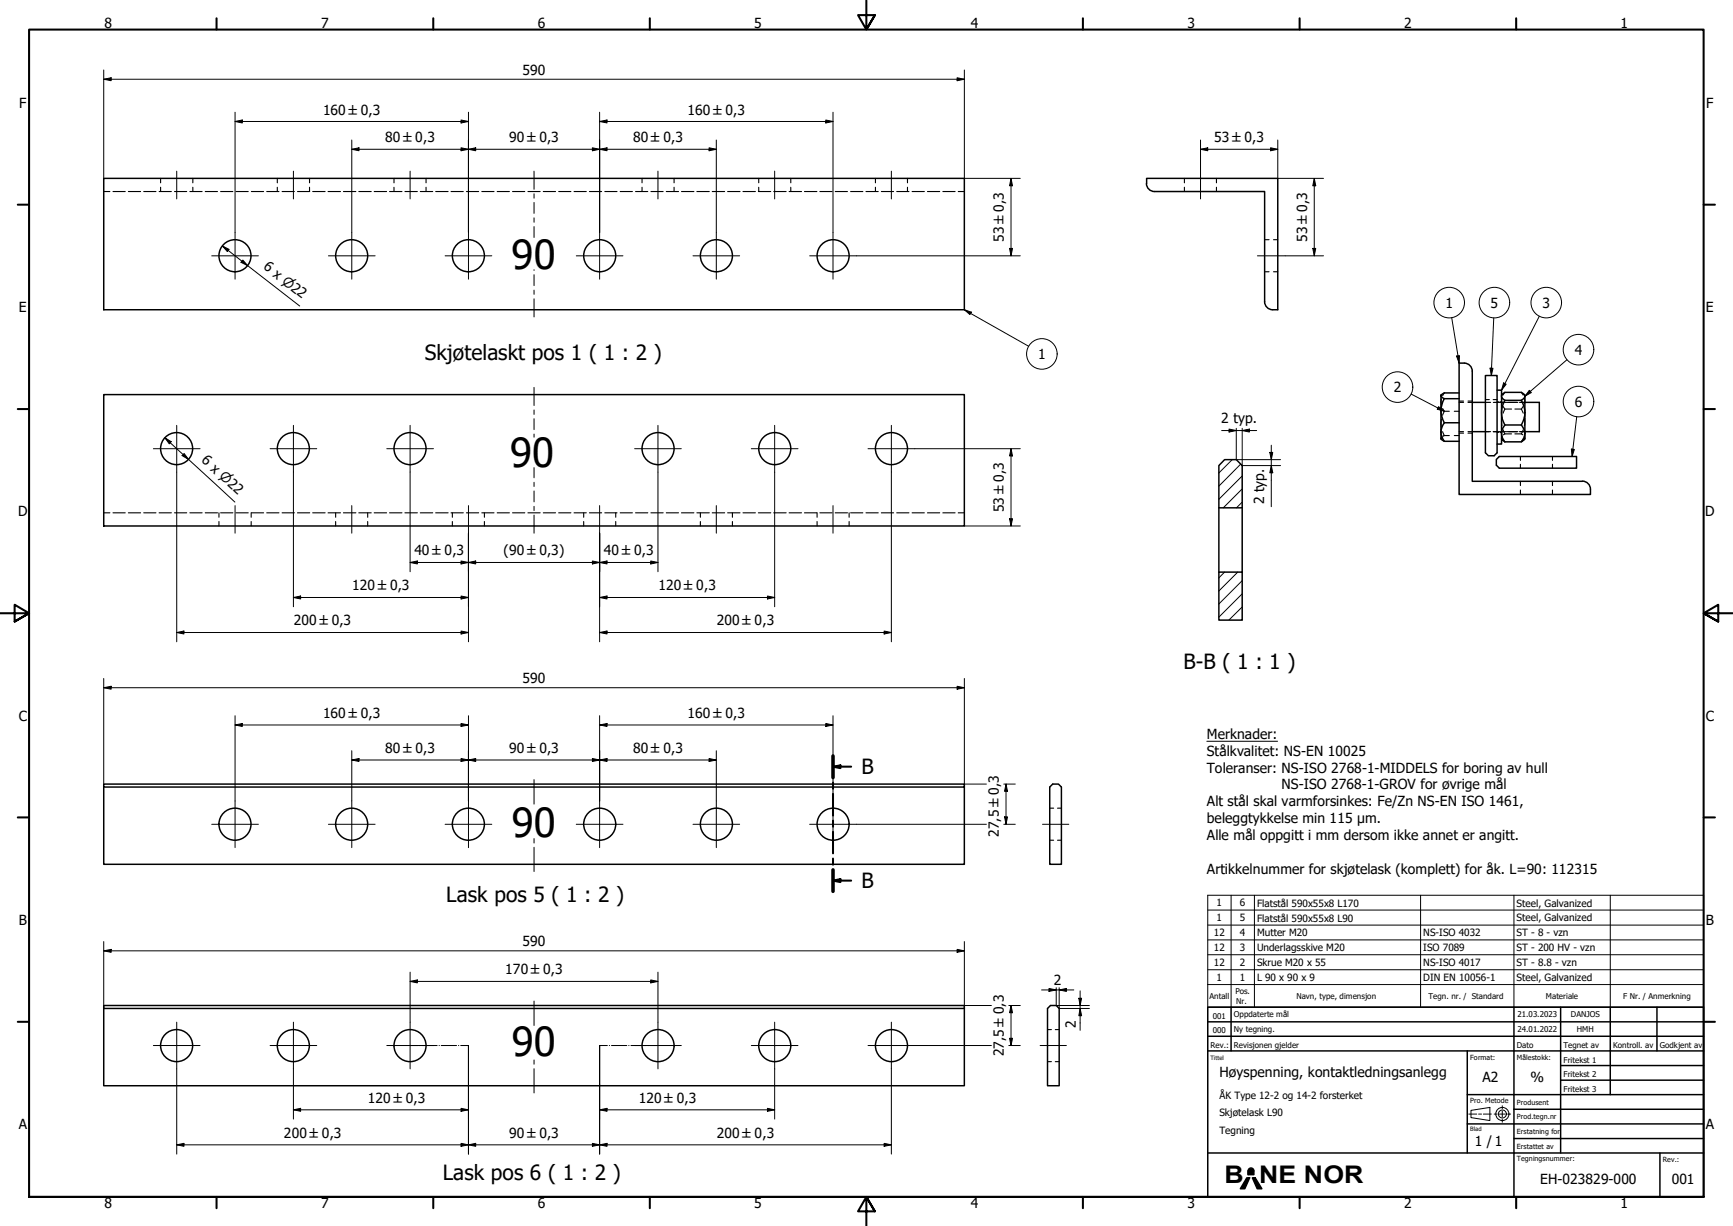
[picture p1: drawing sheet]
<svg xmlns="http://www.w3.org/2000/svg" width="594mm" height="420mm" viewBox="0 0 594 420" stroke-linecap="round" stroke-linejoin="round" font-family="sans-serif">
<!-- layer: Hatch (ISO) -->
<path d="M422.4 157.5l-4.6 4.6M425.3 159l-7.5 7.6M425.8 172.1l-1.9 1.9M425.8 167.6l-6.4 6.4M425.8 163.1l-8 8M419.8 196.1l-2 1.9M424.3 196.1l-6.5 6.4M425.8 199l-8 8M425.8 212.4v.1M425.8 208l-4.5 4.5M425.8 203.5l-8 8" fill="none" stroke="#000" stroke-width=".34"/>
<!-- layer: Hidden (ISO) -->
<g fill="none" stroke="#000" stroke-width=".38">
<path d="M35.6 65.6h2.1M38.7 65.6h4.2M44 65.6h4.2M49.3 65.6h4.2M54.5 65.6h4.2M55.1 61.1v1.6M55.1 64.2v1.4M59.8 65.6h4.2M65.1 65.6h4.2M66.1 61.1v1.6M66.1 64.2v1.4M70.4 65.6h4.1"/>
<path d="M75.6 65.6h4.2M80.9 65.6h4.2M86.2 65.6h4.2M91.4 65.6h4.2M95.1 61.1v1.6M95.1 64.2v1.4M96.7 65.6h4.2M102 65.6h4.2M106.1 61.1v1.6M106.1 64.2v1.4M107.2 65.6h4.2M112.5 65.6h4.2"/>
<path d="M117.7 65.6h4.3M123 65.6h4.3M128.3 65.6h4.2M133.5 65.6h4.3M135.1 61.1v1.6M135.1 64.2v1.4M138.8 65.6h4.3M144.1 65.6h4.2M146 61.1v1.6M146 64.2v1.4M149.4 65.6h4.2M154.6 65.6h4.2"/>
<path d="M159.9 65.6h4.2M165.2 65.6h4.2M170.4 65.6h4.2M175.7 65.6h4.2M181 65.6h4.2M186.2 65.6h4.2M191.5 65.6h4.2M196.8 65.6h4.2M202.1 65.6h4.1M207.3 65.6h4.2M212.6 65.6h4.2M217.9 65.6h4.2"/>
<path d="M220.1 61.1v1.6M220.1 64.2v1.4M223.1 65.6h4.2M228.4 65.6h4.2M231.1 61.1v1.6M231.1 64.2v1.4M233.6 65.6h4.3M238.9 65.6h4.2M244.2 65.6h4.2M249.4 65.6h4.3M254.7 65.6h4.3M260 65.6h4.2"/>
<path d="M260.1 61.1v1.6M260.1 64.2v1.4M265.2 65.6h4.3M270.5 65.6h4.3M271.1 61.1v1.6M271.1 64.2v1.4M275.8 65.6h4.2M281.1 65.6h4.1M286.3 65.6h4.2M291.6 65.6h4.2M296.9 65.6h4.2M300.1 61.1v1.6"/>
<path d="M300.1 64.2v1.4M302.1 65.6h4.2M307.4 65.6h4.2M311.1 61.1v1.6M311.1 64.2v1.4M312.7 65.6h4.2M317.9 65.6h4.2M323.2 65.6h4.2M328.5 65.6h2.1M406 61.1v1.6M406 64.2v1.4M417 61.1v1.6"/>
<path d="M417 64.2v1.4M433.5 82.1h1.5M433.5 93.1h1.5M436.6 82.1h1.4M436.6 93.1h1.4M494.2 136.7l-.2 1.1 .2 1.1M494.5 140l.6 .9-.6 1.4M495.1 134.7l-.6 .9M500.2 137.5h1.5M500.2 137.9h1.5M503.2 137.5h1.5M503.2 137.9h1.5"/>
<path d="M509.2 137.9h1.8M509.2 136.9h1.3M511.9 136.9h1.3M511.9 137.9h4.4M513.2 137.7h.5M514.2 137.7h.5M514.9 136.3l-.2 1 .2 1M515.3 139.3l.6 .9-.6 1.4M515.9 134.5l-.6 .9M516.4 137.9h3.9M520.9 137.9h1.8M521.5 134.5l.6 .9"/>
<path d="M522.1 139.3l-.6 .9 .7 1.4M522.5 136.3l.2 1-.2 1M494.1 150.5l.1 .1M494.2 143.7l-.2 1.4 .2 1.4M494.2 149.8l-.2 .6M494.5 147.9l.6 1.4-.4 .2M495.1 149.3h1.7M495.1 140.9h1.7M498.5 149.3h1.7M498.5 140.9h1.7M500.2 148.4h1.5M500.2 147.9h1.5"/>
<path d="M503.2 148.4h1.5M503.2 147.9h1.5M509.2 147.9h1.8M511.9 147.9h4.4M513.2 148.2h.5M514.2 148.2h.5M514.9 143v2.9M514.9 149.5l-.1 .8M514.9 150.6l.2 .3M515.3 147.3l.6 1.4-.5 .3M515.9 148.7h2.3M515.9 140.2h2.3"/>
<path d="M516.4 147.9h3.9M519.3 148.7h2.2M519.3 140.2h2.2M520.9 147.9h1.8M521.2 156.4v1.4M521.2 159.1v1.3M522.2 147.3l-.7 1.4 .5 .3M522.5 149.5l.2 .8M522.5 150.6l-.2 .3M522.5 143l.2 1.4-.2 1.5M532.2 156.4v1.4M532.2 159.1v1.3"/>
<path d="M35.6 175.7h2.1M38.7 175.7h4.2M44 175.7h4.2M49.3 175.7h4.2M54.5 175.7h4.2M59.8 175.7h4.2M65.1 175.7h4.2M70.4 175.7h4.1M75.1 175.7v1.6M75.1 178.7v1.6M75.6 175.7h4.2M80.9 175.7h4.2"/>
<path d="M86.1 178.7v1.6M90.4 175.7h-4.2l-.1 1.6M91.4 175.7h4.2M96.7 175.7h4.2M102 175.7h4.2M107.2 175.7h4.2M112.5 175.7h4.2M115.1 175.7v1.6M115.1 178.7v1.6M117.7 175.7h4.3M123 175.7h4.3M126 175.7v1.6"/>
<path d="M126 178.7v1.6M128.3 175.7h4.2M133.5 175.7h4.3M138.8 175.7h4.3M144.1 175.7h4.2M149.4 175.7h4.2M154.6 175.7h4.2M155.1 175.7v1.6M155.1 178.7v1.6M159.9 175.7h4.2M165.2 175.7h4.2M166.1 175.7v1.6"/>
<path d="M166.1 178.7v1.6M170.4 175.7h4.2M175.7 175.7h4.2M181 175.7h4.2M186.2 175.7h4.2M191.5 175.7h4.2M196.8 175.7h4.2M200.1 175.7v1.6M200.1 178.7v1.6M202.1 175.7h4.1M207.3 175.7h4.2M211.1 175.7v1.6"/>
<path d="M211.1 178.7v1.6M212.6 175.7h4.2M217.9 175.7h4.2M223.1 175.7h4.2M228.4 175.7h4.2M233.6 175.7h4.3M238.9 175.7h4.2M240.1 175.7v1.6M240.1 178.7v1.6M244.2 175.7h4.2M249.4 175.7h4.3M251.1 175.7v1.6"/>
<path d="M251.1 178.7v1.6M254.7 175.7h4.3M260 175.7h4.2M265.2 175.7h4.3M270.5 175.7h4.3M275.8 175.7h4.3v1.6M280.1 178.7v1.6M281.1 175.7h4.1M286.3 175.7h4.2M291.1 175.7v1.6M291.1 178.7v1.6M291.6 175.7h4.2"/>
<path d="M296.9 175.7h4.2M302.1 175.7h4.2M307.4 175.7h4.2M312.7 175.7h4.2M317.9 175.7h4.2M323.2 175.7h4.2M328.5 175.7h2.1M521.2 165v1.4M521.2 167.9v1.6M532.2 165v1.4M532.2 167.9v1.6M359.9 277h1.3"/>
<path d="M362.5 277h1.4M359.9 288h1.3M362.5 288h1.4M359.1 352.8h1.3M361.8 352.8h1.3M359.1 363.8h1.3M361.8 363.8h1.3"/>
</g>
<!-- layer: Visible (ISO) -->
<g fill="none" stroke="#000" stroke-width=".51">
<path d="M35.6 61.1h295v45.1h-295zM433.5 103.4a2.76 2.76 0 0 0 2.8 2.8h1.7v-45.1h-44.9a3.8 3.8 0 0 0 .9 3.9l1.8 .6h37.7v37.8M35.6 135.2h295v45.1h-295zM494.2 135.2l-.2 .2v15l1.1 .8M495.1 136.6h5.1M500.2 134.7h-5.1l-1.1 .7a1.02 1.02 0 0 0 1.1 1.2 8 8 0 0 0 0 8.3M504.7 137.9h4.5M509.2 128.7h4v26.5l-1 1h-2l-1-1zM513.2 133.7h1.5v18.5h-1.5M515.1 135l-.4 .4M515.9 137.2a1.39 1.39 0 0 1-1.2-1.4 1.39 1.39 0 0 1 1.2-1.3h5.6l.5 .3a1.09 1.09 0 0 1 .7 1 1.09 1.09 0 0 1-.7 1l-.5 .4M515.9 137.2a8.4 8.4 0 0 0 0 8.4"/>
<path d="M515.9 137.2h5.6M521.5 137.2a8 8 0 0 1 0 8.4M522.3 135l.4 .4v15l-1.2 1a4.1 4.1 0 0 0 0-5.8M522.7 137.9h5v10h-5M419.8 157.5h4l2 2.1v14.4h-8v-14.4zM495.1 144.9a5 5 0 0 0 0 6.3M495.1 144.9h5.1M495.1 151.2h5.1M504.7 147.9h4.5M513 157.5l1-1.1h26.4v4h-26.4l-1-1zM514.7 150.4l1.2 1M515.9 145.6a4.2 4.2 0 0 0 0 5.8"/>
<path d="M515.9 145.6h5.6M515.9 151.4h5.6M417.8 174v22.1M425.8 174v22.1M542.4 164.9a2.76 2.76 0 0 1 2.8 2.8M542.5 165h-37.8v-37.8a2.76 2.76 0 0 0-2.8-2.8h-1.7v45.1h45v-1.8M417.8 196.1h8v16.4h-8zM35.6 268.7h295v1h-295zM35.6 269.7v26.5h295v-26.5M359.9 269.7l1-1h1.9l1.1 1v26.5h-4zM35.6 344.6h295v1h-295zM35.6 345.6v26.5h295v-26.5"/>
<path d="M359.1 345.6l1-1h2l1 1v26.5h-4z"/>
<circle cx="80.6" cy="87.6" r="5.5"/>
<circle cx="120.6" cy="87.6" r="5.5"/>
<circle cx="160.6" cy="87.6" r="5.5"/>
<circle cx="205.6" cy="87.6" r="5.5"/>
<circle cx="245.6" cy="87.6" r="5.5"/>
<circle cx="285.6" cy="87.6" r="5.5"/>
<circle cx="60.5" cy="153.7" r="5.5"/>
<circle cx="100.6" cy="153.7" r="5.5"/>
<circle cx="140.6" cy="153.7" r="5.5"/>
<circle cx="225.6" cy="153.7" r="5.5"/>
<circle cx="265.6" cy="153.7" r="5.5"/>
<circle cx="305.6" cy="153.7" r="5.5"/>
<circle cx="80.6" cy="282.5" r="5.5"/>
<circle cx="120.6" cy="282.5" r="5.5"/>
<circle cx="160.6" cy="282.5" r="5.5"/>
<circle cx="205.6" cy="282.5" r="5.5"/>
<circle cx="245.6" cy="282.5" r="5.5"/>
<circle cx="285.6" cy="282.5" r="5.5"/>
<circle cx="60.5" cy="358.3" r="5.5"/>
<circle cx="100.6" cy="358.3" r="5.5"/>
<circle cx="140.6" cy="358.3" r="5.5"/>
<circle cx="225.6" cy="358.3" r="5.5"/>
<circle cx="265.6" cy="358.3" r="5.5"/>
<circle cx="305.6" cy="358.3" r="5.5"/>
</g>
<!-- layer: Hatch (ISO) -->
<g fill="#000">
<path d="M427.4 403.6h1l-1.7 3.8h-1.5z" fill-rule="evenodd"/>
<path d="M429.3 403.6h1l2.3 3.8h-1.6z" fill-rule="evenodd"/>
<path d="M428.3 400.5a1.02 1.02 0 0 1 1.5 .8v1.3h-1.9v-1.6z" fill-rule="evenodd"/>
</g>
<!-- layer: Symbol (ISO) -->
<g fill="none" stroke="#000" stroke-width=".34">
<path d="M330.6 106.2l2.4 .8-.5 .8zM330.6 106.2l22 12.5M497.6 108.9l2.6 15.5M512.1 108.9l-.9 19.8M527.7 108.4l-13 25.3M483.7 135l11.4 5.9M493.1 139.4l2 1.5-2.4-.6zM499.3 122l1-.1-.1 2.5zM510.8 126.2h1l-.6 2.5zM515.4 131.2l.9 .5-1.6 2zM524.3 133.8l.7 .7-2.3 1.3zM537.1 123.3l-14.4 12.5"/>
<path d="M538.7 153.9l1 .1-.8 2.4zM540.5 142.8l-1.6 13.6M413.7 254h24.3M414 311.9h170M414 317h170M422 306.8v38.4M430 306.8v38.4M487 306.8v38.4M519 306.8v38.4M552 306.8v38.4M414 337.4h170v-30.6h-170v38.4h170v-7.8M414 322.1h170"/>
<path d="M414 327.2h170M414 332.3h170"/>
<circle cx="496.8" cy="103.7" r="5.2"/>
<circle cx="512.3" cy="103.7" r="5.2"/>
<circle cx="530.1" cy="103.7" r="5.2"/>
<circle cx="541.1" cy="119.8" r="5.2"/>
<circle cx="357.2" cy="121.3" r="5.2"/>
<circle cx="479.1" cy="132.7" r="5.2"/>
<circle cx="541.1" cy="137.6" r="5.2"/>
</g>
<!-- layer: Section Line (ISO) -->
<path d="M285.6 259.1v7.4M285.6 262.7l2.5-.4v.9zM285.6 268.2v2.1M285.6 272.1v7.4M285.6 262.7h6.2M285.6 281.2v2.1M285.6 285.1v7.4M285.6 294.2v2.1M285.6 298.1v7.4M285.6 301.8l2.5-.5v1zM285.6 301.8h6.2" fill="none" stroke="#000" stroke-width=".7"/>
<path d="M285.6 259.1v7.4M285.6 298.1v7.4" fill="none" stroke="#000" stroke-width="1.2"/>
<g fill="#000">
<path d="M285.6 262.7l2.5-.4v.9z" fill-rule="evenodd"/>
<path d="M285.6 301.8l2.5-.5v1z" fill-rule="evenodd"/>
</g>
<!-- layer: Border (ISO) -->
<g fill="none" stroke="#000" stroke-width=".7">
<path d="M74.2 6.3v3.8M148.5 6.3v3.8M222.8 6.3v3.8M297 .2v9.9l-2.9-4.9h5.8l-2.9 4.9 2.9-4.9M371.2 6.3v3.8M445.5 6.3v3.8M519.7 6.3v3.8M6.1 70.1h3.9M584 70.1h3.9M6.1 140.2h3.9M584 140.2h3.9M0 210.2h10l-5-3v5.8l5-2.8-5 2.8"/>
<path d="M594 210.2h-10l5-3v5.8l-5-2.8 5 2.8M6.1 280.1h3.9M584 280.1h3.9M6.1 350.2h3.9M584 350.2h3.9M10 410.2v-400.1h574v400.1h-574h574M74.2 410.2v3.9M148.5 410.2v3.9M222.8 410.2v3.9M299.9 415.1l-2.9-4.9 2.9 4.9h-5.8l2.9-4.9v10M371.2 410.2v3.9M445.5 410.2v3.9"/>
<path d="M519.7 410.2v3.9"/>
</g>
<!-- layer: Title (ISO) -->
<g fill="none" stroke="#000" stroke-width=".51">
<path d="M414 345.2h170v65h-170zM414 355.1h170M414 350.2h170M422 345.2v15M519 345.2v65M535 345.2v49.9M552 345.2v29.9M568 345.2v15M414 360.2h170M503 375.1h81M503 360.2v34.9M535 365.2h49"/>
<path d="M535 370.2h49M414 395.1h170M503 385.2h81M519 380.2h65M519 390.2h65M569 395.1v15.1M427.4 403.6h1l-1.7 3.8h-1.5zM427.9 401.3a.98 .98 0 0 1 .9-1 .98 .98 0 0 1 1 1M429.3 403.6h1l2.3 3.8h-1.6zM429.8 401.3v1.3h-1.9v-1.3v1.3"/>
</g>
<g fill="none" stroke="#000" stroke-width=".34">
<path d="M515 378.9v1.1M503.5 381.8h2.7M504.3 380.5l6.4-1v4.5l-6.4-1zM506.9 381.8h1M508.5 381.8h2.7M512.2 381.8h1M514 381.8h2M515 380.8v2M515 383.6v1M516.8 381.8h1"/>
<circle cx="515" cy="381.8" r="2.25"/>
<circle cx="515" cy="381.8" r="1.37"/>
</g>
<!-- layer: Sketch Geometry (ISO) -->
<g fill="none" stroke="#000" stroke-width=".34">
<path d="M140.6 358.3h2.6M143.8 358.3h.2M144.6 358.3h5.3M150.5 358.3h.1M151.3 358.3h5.2M157.2 358.3h.1M157.9 358.3h2.7M205.5 358.3h2.7M208.9 358.3h.1M209.6 358.3h5.3M215.5 358.3h.1M216.3 358.3h5.3"/>
<path d="M222.2 358.3h.1M222.9 358.3h2.7"/>
</g>
<!-- layer: Centerline (ISO) -->
<g fill="none" stroke="#000" stroke-width=".34">
<path d="M60.6 58.7v9.5M100.6 58.7v9.5M140.6 58.7v9.5M183.1 58.7v6.2M225.6 58.7v9.5M265.6 58.7v9.5M305.6 58.7v9.5M411.5 58.7v9.5M183.1 66.4v1.5M183.1 69.4v3.7M183.1 74.7v1.5M183.1 77.6v3.8"/>
<path d="M183.1 92.4v.3M183.1 94.1v3.8M183.1 99.4v1.5M431 87.7h9.6M183.1 102.4v6.2M183.1 132.8v6.2M183.1 140.5v1.5M183.1 143.5v3.7M183.1 148.8v1M80.6 173.3v9.4M120.6 173.3v9.4M160.6 173.3v9.4"/>
<path d="M183.1 160.3v3.4M183.1 165.3v1.4M183.1 168.3v3.7M183.1 173.5v1.5M183.1 176.5v6.2M205.5 173.3v9.4M245.6 173.3v9.4M285.6 173.3v9.4M183.1 267.2v8.4M183.1 287.4v1.5M183.1 290.4v8.3M357.4 282.5h9"/>
<path d="M183.1 343.1v8.4M356.6 358.3h9M183.1 363.3v1.4M183.1 366.2v8.4"/>
</g>
<!-- layer: Center Mark (ISO) -->
<g fill="none" stroke="#000" stroke-width=".34">
<path d="M80.6 79.7v16M120.6 79.7v16M160.6 79.7v16M205.5 79.7v16M245.6 79.7v16M285.6 79.7v16M72.6 87.7h16M112.6 87.7h16M152.6 87.7h16M197.5 87.7h16.1M237.6 87.7h16M277.6 87.7h16"/>
<path d="M52.6 153.8h16M60.6 145.8v16M92.6 153.8h16M100.6 145.8v16M132.6 153.8h16M140.6 145.8v16M217.6 153.8h16M225.6 145.8v16M257.6 153.8h16M265.6 145.8v16M297.6 153.8h16M305.6 145.8v16"/>
<path d="M80.6 274.5v16M120.6 274.5v16M160.6 274.5v16M205.5 274.5v16M245.6 274.5v16M285.6 274.5v16M72.6 282.5h16M112.6 282.5h16M152.6 282.5h16M197.5 282.5h16.1M237.6 282.5h16M277.6 282.5h16"/>
<path d="M52.6 358.3h16M60.6 350.3v16M92.6 358.3h16M100.6 350.3v16M132.6 358.3h16M140.6 350.3v16M217.6 358.3h16M225.6 350.3v16M257.6 358.3h16M265.6 350.3v16M297.6 358.3h16M305.6 350.3v16"/>
</g>
<!-- layer: Dimension (ISO) -->
<g fill="none" stroke="#000" stroke-width=".34">
<path d="M35.6 27.2l2.5-.6v1.1zM35.6 27.2h295M35.6 24v37.1M80.6 38.5v41.2M160.6 38.5v41.2M205.5 38.5v41.2M285.6 38.5v41.2M328.1 26.6l2.5 .6-2.5 .5zM330.6 24v37.1h19.2M80.6 41.6l2.5-.5v1zM80.6 41.6h80M120.6 51.2l2.5-.5v1z"/>
<path d="M120.6 51.2h125M120.6 48v31.7M158.1 50.7l2.5 .5-2.5 .5zM158.1 41.1l2.5 .5-2.5 .5zM160.6 51.2l2.5-.5v1zM203.1 50.7l2.4 .5-2.4 .5zM205.5 51.2l2.6-.5v1zM205.5 41.6l2.6-.5v1zM205.5 41.6h80.1M243.1 50.7l2.5 .5-2.5 .5zM245.6 48v31.7M283.1 41.1l2.5 .5-2.5 .5z"/>
<path d="M411.5 51.2l2.5-.5v1zM411.5 51.2h26.5M411.5 48v10.7M435.5 50.7l2.5 .5-2.5 .5zM438 48v13.1h15.7M346.6 61.1l.5 2.6h-1zM346.6 61.1v26.6M450.5 61.1l.5 2.6h-1zM450.5 61.1v26.6M76.3 84.3l2.2 1.1-.6 .8zM76.3 84.3l26.4 20.6M83.2 89.1l1.7 1.9-2.3-1.1z"/>
<path d="M293.6 87.7h56.2M346.1 85.1h1l-.5 2.6zM440.6 87.7h13.1M450 85.1h1l-.5 2.6zM56.5 150l2.2 1.4-.7 .7zM56.5 150l24 22.1M62.4 156.1l.7-.7 1.5 2.1zM313.6 153.8h36.2M346.6 153.8l.5 2.5h-1zM346.6 153.8v26.5M418.8 147.6h12M421.3 147l2.5 .6-2.5 .5z"/>
<path d="M423.8 146.8v10.7h15.2M425.8 147.6l2.5-.6v1.1zM425.8 146.8v12.8h13.2M435.3 155h1l-.5 2.5zM435.8 159.6l.5 2.4h-1zM435.8 152.6v21.1M60.6 161.8v58.1M100.6 161.8v46.1M140.6 161.8v34.1M225.6 161.8v34.1M265.6 161.8v46.1M305.6 161.8v58.1"/>
<path d="M346.1 177.8h1l-.5 2.5zM140.6 192.8l2.5-.5v1zM140.6 192.8h85M158.1 192.3l2.5 .5-2.5 .5zM160.6 192.8l2.5-.5v1zM160.6 182.7v37.2M203.1 192.3l2.4 .5-2.4 .5zM205.5 192.8l2.6-.5v1zM205.5 182.7v37.2M223.1 192.3l2.5 .5-2.5 .5zM330.6 180.3h19.2M60.6 216.8l2.5-.5v1z"/>
<path d="M60.6 216.8h100M100.6 204.8l2.5-.5v1zM100.6 204.8h60M158.1 204.3l2.5 .5-2.5 .5zM158.1 216.3l2.5 .5-2.5 .5zM205.5 204.8l2.6-.5v1zM205.5 216.8l2.6-.5v1zM205.5 204.8h60.1M205.5 216.8h100.1M263.1 204.3l2.5 .5-2.5 .5zM303.1 216.3l2.5 .5-2.5 .5zM35.6 235.7l2.5-.5v1z"/>
<path d="M35.6 232.5v36.2M35.6 235.7h295M328.1 235.2l2.5 .5-2.5 .5zM330.6 232.5v37.2M80.6 248.5l2.5-.6v1.1zM80.6 245.3v29.2M80.6 248.5h80M120.6 257.3v17.2M158.1 259.9l2.5 .6-2.5 .5zM158.1 247.9l2.5 .6-2.5 .5zM160.6 245.3v29.2M203.1 259.9l2.4 .6-2.4 .5z"/>
<path d="M205.5 248.5l2.6-.6v1.1zM205.5 245.3v29.2M205.5 248.5h80.1M243.1 259.9l2.5 .6-2.5 .5zM245.6 257.3v17.2M283.1 247.9l2.5 .6-2.5 .5zM285.6 245.3v29.2M120.6 260.5l2.5-.6v1.1zM120.6 260.5h125M160.6 260.5l2.5-.6v1.1zM205.5 260.5l2.6-.6v1.1zM330.6 268.7h7.5"/>
<path d="M344.1 268.7h3.9M344.4 280h1l-.5 2.5zM344.9 268.7l.5 2.5h-1zM344.9 268.7v13.8M293.6 282.5h44.5M344.1 282.5h3.9M35.6 325.9l2.5-.5v1zM35.6 322.7v21.9M35.6 325.9h295M140.6 336.3l2.5-.5v1zM140.6 333.2v17.1M140.6 336.3h85"/>
<path d="M223.1 335.8l2.5 .5-2.5 .5zM225.6 333.2v17.1M328.1 325.4l2.5 .5-2.5 .5zM330.6 322.7v21.9h9.3M357.1 339.3h11M359.6 338.8l2.5 .5-2.5 .5zM362.1 338.5v6.1h11.3M363.1 339.3l2.5-.5v1zM363.1 338.5v7.1h10.3M370.3 339.6v13.5M160.6 358.3v37.2M205.5 358.3v37.2"/>
<path d="M313.6 358.3h26.3M345.8 344.6h4M345.8 358.3h4M346.1 355.8h1l-.5 2.5zM346.6 344.6l.5 2.5h-1zM346.6 344.6v13.7M369.8 342.1h1l-.5 2.5zM370.3 345.6l.5 2.5h-1zM60.6 366.3v29.2M100.6 366.3v17.2M158.1 379.8l2.5 .5-2.5 .6zM263.1 379.8l2.5 .5-2.5 .6z"/>
<path d="M265.6 366.3v17.2M305.6 366.3v29.2M60.6 392.3l2.5-.5v1.1zM60.6 392.3h245M100.6 380.3l2.5-.5v1.1zM100.6 380.3h60M158.1 391.8l2.5 .5-2.5 .6zM160.6 392.3l2.5-.5v1.1zM203.1 391.8l2.4 .5-2.4 .6zM205.5 380.3l2.6-.5v1.1zM205.5 392.3l2.6-.5v1.1zM205.5 380.3h60.1"/>
<path d="M303.1 391.8l2.5 .5-2.5 .6z"/>
</g>
<g fill="#000">
<path d="M35.6 27.2l2.5-.6v1.1z" fill-rule="evenodd"/>
<path d="M328.1 26.6l2.5 .6-2.5 .5z" fill-rule="evenodd"/>
<path d="M80.6 41.6l2.5-.5v1z" fill-rule="evenodd"/>
<path d="M120.6 51.2l2.5-.5v1z" fill-rule="evenodd"/>
<path d="M158.1 50.7l2.5 .5-2.5 .5z" fill-rule="evenodd"/>
<path d="M158.1 41.1l2.5 .5-2.5 .5z" fill-rule="evenodd"/>
<path d="M160.6 51.2l2.5-.5v1z" fill-rule="evenodd"/>
<path d="M203.1 50.7l2.4 .5-2.4 .5z" fill-rule="evenodd"/>
<path d="M205.5 51.2l2.6-.5v1z" fill-rule="evenodd"/>
<path d="M205.5 41.6l2.6-.5v1z" fill-rule="evenodd"/>
<path d="M243.1 50.7l2.5 .5-2.5 .5z" fill-rule="evenodd"/>
<path d="M283.1 41.1l2.5 .5-2.5 .5z" fill-rule="evenodd"/>
<path d="M411.5 51.2l2.5-.5v1z" fill-rule="evenodd"/>
<path d="M435.5 50.7l2.5 .5-2.5 .5z" fill-rule="evenodd"/>
<path d="M346.6 61.1l.5 2.6h-1z" fill-rule="evenodd"/>
<path d="M450.5 61.1l.5 2.6h-1z" fill-rule="evenodd"/>
<path d="M76.3 84.3l2.2 1.1-.6 .8z" fill-rule="evenodd"/>
<path d="M83.2 89.1l1.7 1.9-2.3-1.1z" fill-rule="evenodd"/>
<path d="M346.1 85.1h1l-.5 2.6z" fill-rule="evenodd"/>
<path d="M450 85.1h1l-.5 2.6z" fill-rule="evenodd"/>
<path d="M56.5 150l2.2 1.4-.7 .7z" fill-rule="evenodd"/>
<path d="M62.4 156.1l.7-.7 1.5 2.1z" fill-rule="evenodd"/>
<path d="M346.6 153.8l.5 2.5h-1z" fill-rule="evenodd"/>
<path d="M421.3 147l2.5 .6-2.5 .5z" fill-rule="evenodd"/>
<path d="M425.8 147.6l2.5-.6v1.1z" fill-rule="evenodd"/>
<path d="M435.3 155h1l-.5 2.5z" fill-rule="evenodd"/>
<path d="M346.1 177.8h1l-.5 2.5z" fill-rule="evenodd"/>
<path d="M435.8 159.6l.5 2.4h-1z" fill-rule="evenodd"/>
<path d="M140.6 192.8l2.5-.5v1z" fill-rule="evenodd"/>
<path d="M158.1 192.3l2.5 .5-2.5 .5z" fill-rule="evenodd"/>
<path d="M160.6 192.8l2.5-.5v1z" fill-rule="evenodd"/>
<path d="M203.1 192.3l2.4 .5-2.4 .5z" fill-rule="evenodd"/>
<path d="M205.5 192.8l2.6-.5v1z" fill-rule="evenodd"/>
<path d="M223.1 192.3l2.5 .5-2.5 .5z" fill-rule="evenodd"/>
<path d="M60.6 216.8l2.5-.5v1z" fill-rule="evenodd"/>
<path d="M100.6 204.8l2.5-.5v1z" fill-rule="evenodd"/>
<path d="M158.1 204.3l2.5 .5-2.5 .5z" fill-rule="evenodd"/>
<path d="M158.1 216.3l2.5 .5-2.5 .5z" fill-rule="evenodd"/>
<path d="M205.5 204.8l2.6-.5v1z" fill-rule="evenodd"/>
<path d="M205.5 216.8l2.6-.5v1z" fill-rule="evenodd"/>
<path d="M263.1 204.3l2.5 .5-2.5 .5z" fill-rule="evenodd"/>
<path d="M303.1 216.3l2.5 .5-2.5 .5z" fill-rule="evenodd"/>
<path d="M35.6 235.7l2.5-.5v1z" fill-rule="evenodd"/>
<path d="M328.1 235.2l2.5 .5-2.5 .5z" fill-rule="evenodd"/>
<path d="M80.6 248.5l2.5-.6v1.1z" fill-rule="evenodd"/>
<path d="M120.6 260.5l2.5-.6v1.1z" fill-rule="evenodd"/>
<path d="M158.1 247.9l2.5 .6-2.5 .5z" fill-rule="evenodd"/>
<path d="M160.6 260.5l2.5-.6v1.1z" fill-rule="evenodd"/>
<path d="M205.5 260.5l2.6-.6v1.1z" fill-rule="evenodd"/>
<path d="M205.5 248.5l2.6-.6v1.1z" fill-rule="evenodd"/>
<path d="M283.1 247.9l2.5 .6-2.5 .5z" fill-rule="evenodd"/>
<path d="M158.1 259.9l2.5 .6-2.5 .5z" fill-rule="evenodd"/>
<path d="M203.1 259.9l2.4 .6-2.4 .5z" fill-rule="evenodd"/>
<path d="M243.1 259.9l2.5 .6-2.5 .5z" fill-rule="evenodd"/>
<path d="M344.4 280h1l-.5 2.5z" fill-rule="evenodd"/>
<path d="M344.9 268.7l.5 2.5h-1z" fill-rule="evenodd"/>
<path d="M35.6 325.9l2.5-.5v1z" fill-rule="evenodd"/>
<path d="M140.6 336.3l2.5-.5v1z" fill-rule="evenodd"/>
<path d="M223.1 335.8l2.5 .5-2.5 .5z" fill-rule="evenodd"/>
<path d="M328.1 325.4l2.5 .5-2.5 .5z" fill-rule="evenodd"/>
<path d="M359.6 338.8l2.5 .5-2.5 .5z" fill-rule="evenodd"/>
<path d="M363.1 339.3l2.5-.5v1z" fill-rule="evenodd"/>
<path d="M346.1 355.8h1l-.5 2.5z" fill-rule="evenodd"/>
<path d="M346.6 344.6l.5 2.5h-1z" fill-rule="evenodd"/>
<path d="M369.8 342.1h1l-.5 2.5z" fill-rule="evenodd"/>
<path d="M370.3 345.6l.5 2.5h-1z" fill-rule="evenodd"/>
<path d="M100.6 380.3l2.5-.5v1.1z" fill-rule="evenodd"/>
<path d="M205.5 380.3l2.6-.5v1.1z" fill-rule="evenodd"/>
<path d="M60.6 392.3l2.5-.5v1.1z" fill-rule="evenodd"/>
<path d="M158.1 379.8l2.5 .5-2.5 .6z" fill-rule="evenodd"/>
<path d="M158.1 391.8l2.5 .5-2.5 .6z" fill-rule="evenodd"/>
<path d="M160.6 392.3l2.5-.5v1.1z" fill-rule="evenodd"/>
<path d="M203.1 391.8l2.4 .5-2.4 .6z" fill-rule="evenodd"/>
<path d="M205.5 392.3l2.6-.5v1.1z" fill-rule="evenodd"/>
<path d="M263.1 379.8l2.5 .5-2.5 .6z" fill-rule="evenodd"/>
<path d="M303.1 391.8l2.5 .5-2.5 .6z" fill-rule="evenodd"/>
</g>
<!-- layer: Symbol (ISO) -->
<g fill="#000">
<path d="M330.6 106.2l2.4 .8-.5 .8z" fill-rule="evenodd"/>
<path d="M499.3 122l1-.1-.1 2.5z" fill-rule="evenodd"/>
<path d="M510.8 126.2h1l-.6 2.5z" fill-rule="evenodd"/>
<path d="M515.4 131.2l.9 .5-1.6 2z" fill-rule="evenodd"/>
<path d="M524.3 133.8l.7 .7-2.3 1.3z" fill-rule="evenodd"/>
<path d="M493.1 139.4l2 1.5-2.4-.6z" fill-rule="evenodd"/>
<path d="M538.7 153.9l1 .1-.8 2.4z" fill-rule="evenodd"/>
</g>
<g font-size="13.7">
<text x="175.4" y="92.2">90</text>
<text x="174.9" y="160.1">90</text>
<text x="175.5" y="286.7">90</text>
<text x="175.5" y="361.9">90</text>
</g>
<text font-size="8.3" x="419.8" y="405.4">B NE NOR</text>
<g font-size="7.2">
<text x="145.6" y="123.2">Skjøtelaskt pos 1 ( 1 : 2 )</text>
<text x="405.7" y="229.2">B-B ( 1 : 1 )</text>
<text x="295.3" y="265.4">B</text>
<text x="295.3" y="304.4">B</text>
<text x="153" y="309">Lask pos 5 ( 1 : 2 )</text>
<text x="151.8" y="404.5">Lask pos 6 ( 1 : 2 )</text>
</g>
<g font-size="4.8">
<text x="35.8" y="9.8">8</text>
<text x="110" y="9.8">7</text>
<text x="184.3" y="9.8">6</text>
<text x="258.6" y="9.8">5</text>
<text x="332.8" y="9.8">4</text>
<text x="407" y="9.8">3</text>
<text x="481.3" y="9.8">2</text>
<text x="555.6" y="9.8">1</text>
<text x="179.1" y="25.6">590</text>
<text x="6.6" y="36.9">F</text>
<text x="110.7" y="39.3">160 ±0,3</text>
<text x="235.7" y="39.3">160 ±0,3</text>
<text x="584.9" y="36.9">F</text>
<text x="132" y="48.7">80 ±0,3</text>
<text x="174.6" y="48.7">90 ±0,3</text>
<text x="217" y="48.7">80 ±0,3</text>
<text x="416.2" y="48.7">53 ±0,3</text>
<text x="344.2" y="83" transform="rotate(-90 344.2 83)">53 ±0,3</text>
<text x="448.1" y="83" transform="rotate(-90 448.1 83)">53 ±0,3</text>
<text x="90" y="92" transform="rotate(38 90 92)">6 x ⌀22</text>
<text x="6.5" y="106.9">E</text>
<text x="495.5" y="105.5">1</text>
<text x="511" y="105.5">5</text>
<text x="528.8" y="105.5">3</text>
<text x="584.8" y="106.9">E</text>
<text x="355.9" y="123">1</text>
<text x="539.8" y="121.6">4</text>
<text x="477.8" y="134.5">2</text>
<text x="539.8" y="139.4">6</text>
<text x="418.7" y="145.1">2 typ.</text>
<text x="68.9" y="158.2" transform="rotate(43 68.9 158.2)">6 x ⌀22</text>
<text x="433.3" y="172.9" transform="rotate(-90 433.3 172.9)">2 typ.</text>
<text x="6.2" y="176.9">D</text>
<text x="344.2" y="175.6" transform="rotate(-90 344.2 175.6)">53 ±0,3</text>
<text x="584.5" y="176.9">D</text>
<text x="142" y="190.4">40 ±0,3</text>
<text x="172.7" y="190.3">(90 ±0,3)</text>
<text x="207" y="190.4">40 ±0,3</text>
<text x="120.7" y="202.4">120 ±0,3</text>
<text x="225.7" y="202.4">120 ±0,3</text>
<text x="100.7" y="214.4">200 ±0,3</text>
<text x="245.7" y="214.4">200 ±0,3</text>
<text x="179.1" y="234.1">590</text>
<text x="6.4" y="246.9">C</text>
<text x="110.7" y="246">160 ±0,3</text>
<text x="235.7" y="246">160 ±0,3</text>
<text x="584.7" y="246.9">C</text>
<text x="413.7" y="253.3">Merknader:</text>
<text x="132" y="258">80 ±0,3</text>
<text x="174.5" y="258">90 ±0,3</text>
<text x="217" y="258">80 ±0,3</text>
<text x="413.7" y="259.1">Stålkvalitet: NS-EN 10025</text>
<text x="413.7" y="264.8">Toleranser: NS-ISO 2768-1-MIDDELS for boring av hull</text>
<text x="439.3" y="270.6">NS-ISO 2768-1-GROV for øvrige mål</text>
<text x="413.7" y="276.3">Alt stål skal varmforsinkes: Fe/Zn NS-EN ISO 1461,</text>
<text x="342.5" y="286.8" transform="rotate(-90 342.5 286.8)">27,5 ±0,3</text>
<text x="413.7" y="282.1">beleggtykkelse min 115 µm.</text>
<text x="413.7" y="287.8">Alle mål oppgitt i mm dersom ikke annet er angitt.</text>
<text x="413.7" y="299.4">Artikkelnummer for skjøtelask (komplett) for åk. L=90: 112315</text>
<text x="6.4" y="316.9">B</text>
<text x="584.7" y="316.9">B</text>
<text x="179.1" y="324.3">590</text>
<text x="173.2" y="333.9">170 ±0,3</text>
<text x="361.3" y="337.7">2</text>
<text x="368.7" y="352.3" transform="rotate(-90 368.7 352.3)">2</text>
<text x="344.2" y="362.1" transform="rotate(-90 344.2 362.1)">27,5 ±0,3</text>
<text x="418" y="369.2">Høyspenning, kontaktledningsanlegg</text>
<text x="508.3" y="370.9">A2</text>
<text x="524.6" y="370.9">%</text>
<text x="126.1" y="377.9">120 ±0,3</text>
<text x="218.9" y="377.9">120 ±0,3</text>
<text x="6.4" y="386.9">A</text>
<text x="97.3" y="389.9">200 ±0,3</text>
<text x="174.5" y="389.9">90 ±0,3</text>
<text x="245.7" y="389.9">200 ±0,3</text>
<text x="584.7" y="386.9">A</text>
<text x="505.5" y="392.9">1 / 1</text>
<text x="527.9" y="405.9">EH-023829-000</text>
<text x="573.1" y="405.9">001</text>
<text x="35.8" y="414.1">8</text>
<text x="110" y="414.1">7</text>
<text x="184.3" y="414.1">6</text>
<text x="258.6" y="414.1">5</text>
<text x="332.8" y="414.1">4</text>
<text x="407" y="414.1">3</text>
<text x="481.3" y="414.1">2</text>
<text x="555.6" y="414.1">1</text>
</g>
<g font-size="3.4">
<text x="417.1" y="310.6">1</text>
<text x="425.1" y="310.6">6</text>
<text x="430.9" y="310.8">Flatstål 590x55x8 L170</text>
<text x="519.9" y="310.7">Steel, Galvanized</text>
<text x="417.1" y="315.7">1</text>
<text x="425.1" y="315.7">5</text>
<text x="430.9" y="315.9">Flatstål 590x55x8 L90</text>
<text x="519.9" y="315.8">Steel, Galvanized</text>
<text x="416.1" y="320.8">12</text>
<text x="425.1" y="320.8">4</text>
<text x="430.9" y="320.8">Mutter M20</text>
<text x="487.9" y="320.8">NS-ISO 4032</text>
<text x="519.9" y="320.8">ST - 8 - vzn</text>
<text x="416.1" y="325.9">12</text>
<text x="425.1" y="325.9">3</text>
<text x="430.9" y="326">Underlagsskive M20</text>
<text x="487.9" y="325.9">ISO 7089</text>
<text x="519.9" y="325.9">ST - 200 HV - vzn</text>
<text x="416.1" y="331.1">12</text>
<text x="425.1" y="331.1">2</text>
<text x="430.9" y="331.1">Skrue M20 x 55</text>
<text x="487.9" y="331.1">NS-ISO 4017</text>
<text x="519.9" y="331.1">ST - 8.8 - vzn</text>
<text x="417.1" y="336.1">1</text>
<text x="425.1" y="336.1">1</text>
<text x="430.9" y="336.1">L 90 x 90 x 9</text>
<text x="487.9" y="336.1">DIN EN 10056-1</text>
<text x="519.9" y="336.1">Steel, Galvanized</text>
<text x="418" y="376.5">ÅK Type 12-2 og 14-2 forsterket</text>
<text x="418" y="382.4">Skjøtelask L90</text>
<text x="418" y="388.5">Tegning</text>
</g>
<g font-size="2.7">
<text x="423.5" y="340.7">Pos.</text>
<text x="414.6" y="342.3">Antall</text>
<text x="423.7" y="344">Nr.</text>
<text x="444.4" y="342.3">Navn, type, dimensjon</text>
<text x="489.7" y="342.3">Tegn. nr. / Standard</text>
<text x="530" y="342.3">Materiale</text>
<text x="556.4" y="342.3">F Nr. / Anmerkning</text>
<text x="415.7" y="349.1">001</text>
<text x="423" y="353.6">Ny tegning.</text>
<text x="423" y="348.6">Oppdaterte mål</text>
<text x="520.2" y="353.7">24.01.2022</text>
<text x="520.2" y="348.7">21.03.2023</text>
<text x="538.5" y="348.7">DANJOS</text>
<text x="540.6" y="353.7">HMH</text>
<text x="415" y="359.1">Rev.:</text>
<text x="415.7" y="354.1">000</text>
<text x="423" y="359.1">Revisjonen gjelder</text>
<text x="520" y="359.1">Dato</text>
<text x="536" y="359.1">Tegnet av</text>
<text x="553" y="359.1">Kontroll. av</text>
<text x="569" y="359.1">Godkjent av</text>
<text x="536" y="364.2">Fritekst 1</text>
<text x="536" y="369.1">Fritekst 2</text>
<text x="536" y="374.1">Fritekst 3</text>
</g>
<g font-size="2.4">
<text x="504" y="363.4">Format:</text>
<text x="520" y="363.4">Målestokk:</text>
<text x="504" y="377.9">Pro. Metode</text>
<text x="520" y="383.6">Prod.tegn.nr</text>
<text x="520" y="378.8">Produsent</text>
<text x="520" y="388.7">Erstatning for</text>
<text x="520" y="393.7">Erstattet av</text>
<text x="520" y="397.9">Tegningsnummer:</text>
<text x="570" y="398.4">Rev.:</text>
</g>
<g font-size="2">
<text x="414.9" y="363.3">Tittel</text>
<text x="504" y="387.6">Blad</text>
</g>
</svg>
